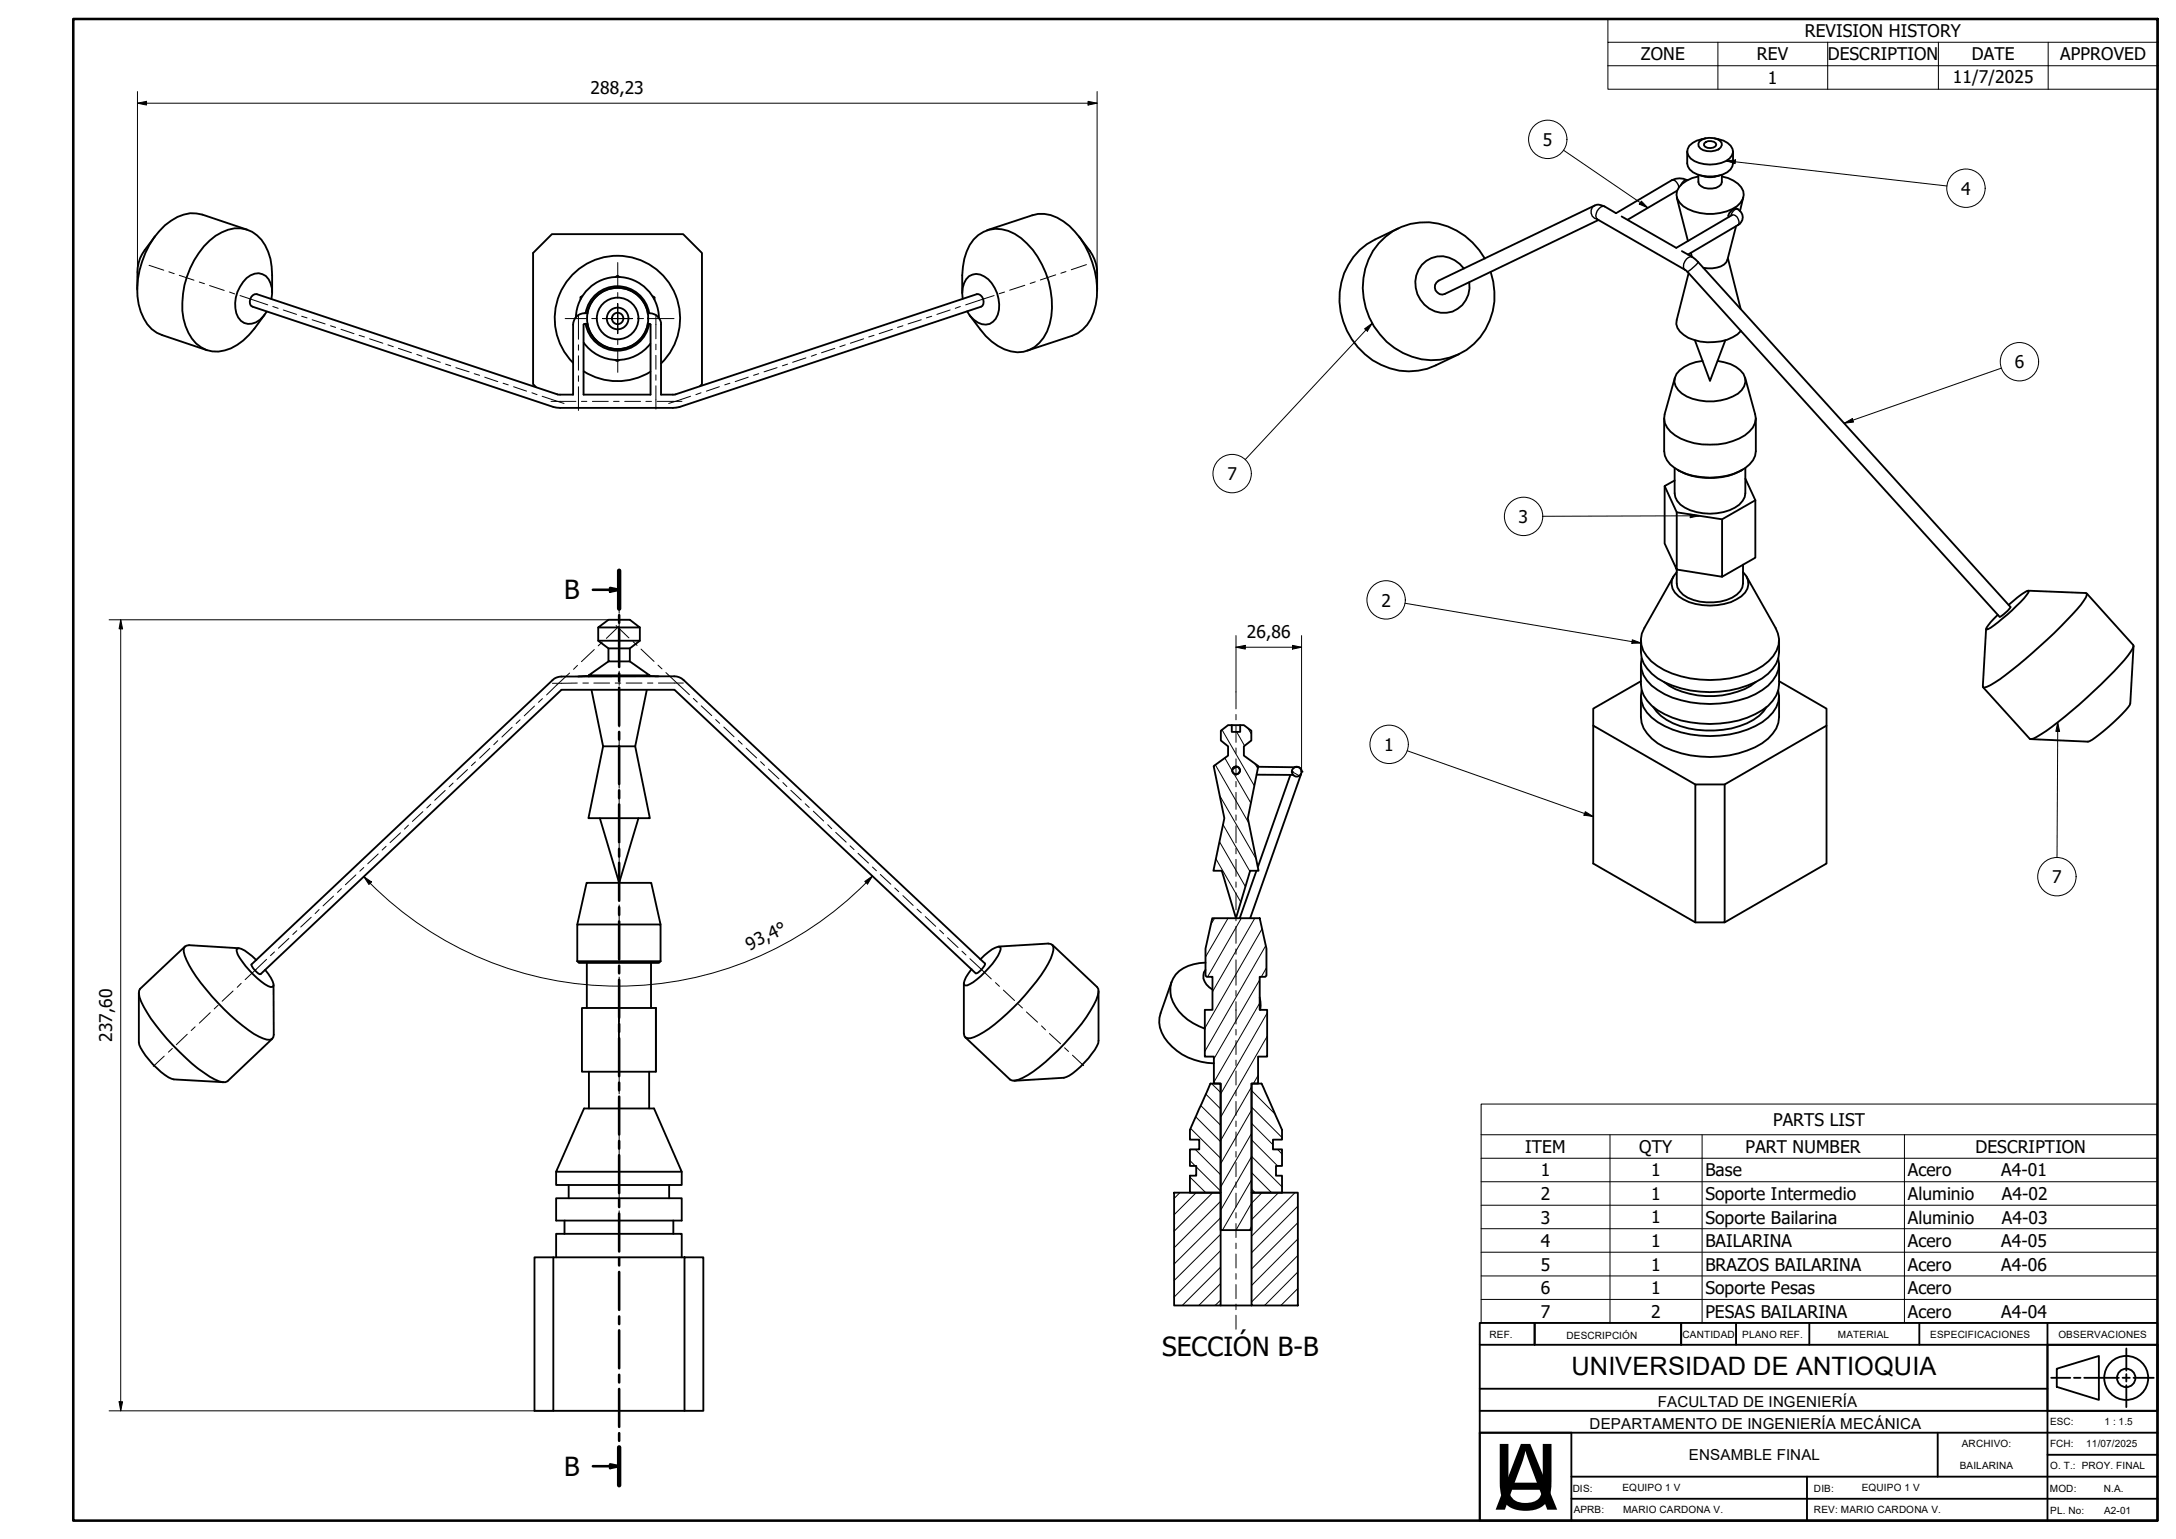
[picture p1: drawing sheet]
<svg xmlns="http://www.w3.org/2000/svg" width="594mm" height="420mm" viewBox="0 0 594 420" stroke-linecap="round" stroke-linejoin="round" font-family="sans-serif">
<!-- layer: Hatch (ISO) -->
<g fill="none" stroke="#000" stroke-width=".27">
<path d="M333.6 199.2l8.9 15.3M337.6 199.8l2.2 3.8M340.7 198.8l.9 1.6M331.8 208.8l9.1 15.8M333 217.2l9.9 17.2M334.4 206.9l2 3.6M336.8 211.1l4.7 8.1M337.8 209.4l-1.4 .8M342.6 208.4l.8 1.4M352.7 210.7l1.9 1.1M332 234.5l6.8 11.8M332.9 229.8l7.1 12.3"/>
<path d="M333.9 225.1l7.3 12.8M331.6 250.7l-1 1.7M335.3 250.7l-6.2 10.6M337.2 250l.3 .5M338.9 250.7l-9.2 16M342.6 250.7l-11.6 20M344.6 253.6l-15.7 27.1M345.6 258.2l-16.7 28.9M343.9 267.5l-12.5 21.6M343.9 273.9l-12.5 21.5M345.8 264.2l-1.4 2.5M345.9 276.6l-12.7 22.1"/>
<path d="M329.2 298.7l4 4M330.8 295.8l2.4 2.4M341.7 297.7l6.4 6.4M341.7 296.7l-8.5 14.7M343.5 293.6l-1.3 2.2M344.3 295.8l.3 .3M345.9 282.9l-12.7 22.1M324.9 316.8l1.4 1.5M325.1 308.1l8.1 8.1M326.3 313.8l6.9 6.9M326.5 304.9l6.7 6.8M326.6 318.6l6.6 6.6"/>
<path d="M327.8 301.8l5.4 5.4M341.7 315.7l8.3 8.3M341.7 311.2l7.1 7.1M341.7 306.7l5.8 5.8M341.7 302.2l8.3 8.4M341.7 303.1l-8.5 14.6M341.7 309.4l-8.5 14.7M341.7 315.8l-8.5 14.6M348.8 313.8l1.2 1.3M322.1 325.6l-1.6 1.6M324.9 321.4l4.3 4.2M326.6 325.6l-6.1 6"/>
<path d="M331.1 325.6l-10.6 10.5M333.2 337l-12.7 12.6M333.2 332.5l-12.7 12.6M333.2 328l-12.7 12.7M341.7 320.1l5.5 5.5M341.7 324.7l.9 .9M341.7 322.1l-7.9 13.7M341.7 334.8l-.6 1M344.6 325.6l-2.9 2.9-4.3 7.3M349.1 325.6l-7.4 7.4M353.6 325.6l-11.9 11.9M354.3 338.2l-12.6 12.7"/>
<path d="M354.3 333.8l-12.6 12.6M354.3 329.3l-12.6 12.7M333.2 345.9l-10.4 10.5M333.2 341.4l-12.7 12.7M333.2 354.9l-1.5 1.5M333.2 350.4l-5.9 6M354.3 356.2l-.1 .2M354.3 351.8l-4.6 4.6M354.3 347.3l-9.1 9.1M354.3 342.8l-12.6 12.7"/>
</g>
<!-- layer: Visible (ISO) -->
<g fill="none" stroke="#000" stroke-width=".51">
<path d="M463.9 38.7a4.6 4.6 0 0 1 6.1 .3 1.87 1.87 0 0 1-1.8 2.1 4.2 4.2 0 0 1-4.5-1.2v-.6zM465.3 39.2a2.22 2.22 0 0 1 3.1-.1l.2 .4a2.12 2.12 0 0 1-3.4 .2zM465.7 37.8a7.2 7.2 0 0 0-4.5 2 2.63 2.63 0 0 0 1.4 4.2 9.7 9.7 0 0 0 9.6-.7 2.5 2.5 0 0 0-.5-4.3l-1.2-.6-2.4-.6M436.1 59.8l24.2 14 85.6 94.6a8.2 8.2 0 0 0 3-2.7l-85.3-94.2-1.6-1.4-2.8-1.5M457.8 53.9l3 11.9M457.9 52l-13.5 8M460.6 41.3v3.3a3.6 3.6 0 0 0 2.8 3 9.4 9.4 0 0 0 9-1.3l.5-.9 .2-.8v-3.3M460.7 49.2a4.8 4.8 0 0 0-4.3 0l-15.2 9-3.6-2a2.3 2.3 0 0 0-2.2-.1l-42.7 20.5a2.01 2.01 0 0 0-.8 2.6 2.01 2.01 0 0 0 2.6 1l41.9-20.2M463.7 47.7v2a2.61 2.61 0 0 0 2.6 1.8 3.8 3.8 0 0 0 3.6-1.2l.2-.6v-2M463.7 48.2a7.8 7.8 0 0 0-5.9 4 4.2 4.2 0 0 0 3 4.9 13.9 13.9 0 0 0 13.4-.8 3.6 3.6 0 0 0 .3-6.2l-2.7-1.5-1.7-.4M464.3 47.9a7.4 7.4 0 0 0 5.2 0M471.9 59.3a2.53 2.53 0 0 1 2.1-2.4 2.5 2.5 0 0 1 1.8 2.1 2.5 2.5 0 0 1-1.3 2.4l-13.7 8.1"/>
<path d="M472.9 58.7l-15.3 9-14.9-8.6M475.9 53.9l-.9 3.7M42.4 64.5a16 16 0 0 0-4.8 8.6l-.1 5.9M67.5 62.7l-12.3-4.1a10.8 10.8 0 0 0-10.2 2.9 24.6 24.6 0 0 0-7.2 21.5 10.5 10.5 0 0 0 6.5 8.5l12.2 4.1M74.3 79.9a27 27 0 0 0-1.1-11.2 8.7 8.7 0 0 0-12.6-5.3 19.9 19.9 0 0 0-9.5 12.1 21 21 0 0 0 .3 15.3 8.4 8.4 0 0 0 11.7 4.3 17.3 17.3 0 0 0 6.4-5.4l2.8-3.8M168.1 75.6l.5-.3 .5 .3M262.7 80a24.6 24.6 0 0 1 2-13.1 8.6 8.6 0 0 1 12.4-3 22.9 22.9 0 0 1 10 17.8 15.2 15.2 0 0 1-3.3 11.9 8.1 8.1 0 0 1-9.6 1.8 16.1 16.1 0 0 1-6.5-5.4l-3-3.9M269.5 62.8l12.3-4a10.3 10.3 0 0 1 10.2 2.9 24.6 24.6 0 0 1 7.1 21.5 10.5 10.5 0 0 1-6.4 8.5l-12.3 4M294.6 64.6a16.7 16.7 0 0 1 4.9 8.7v6.1M381.8 62.3l-6.4 3.1a18.3 18.3 0 0 0-7.7 24.9 18.8 18.8 0 0 0 21.9 10.4l8.7-4M399.7 73.3a7.2 7.2 0 0 0-12.4 .3 8 8 0 0 0 .9 8.8 8 8 0 0 0 8.4 2.7 7.4 7.4 0 0 0 4.5-8M405.4 70.6a18.3 18.3 0 0 0-25.1-7.5 18.6 18.6 0 0 0-6.5 23.6 18.7 18.7 0 0 0 21.9 10.9 17.7 17.7 0 0 0 12-20.7l-.7-2.7"/>
<path d="M461 74.6l-3.2 12.8a3.7 3.7 0 0 0 1.9 4 13.8 13.8 0 0 0 14.6-.1l1-1M461.6 69l.3 1.1M471.7 70.5l3.5 13.9M474 61.8l-2.4 9.1a4.9 4.9 0 0 1-5.3 2.4l-1.2-.2M74.1 81.6a6.7 6.7 0 0 0-1.5-6.2 4.4 4.4 0 0 0-6.2 1.6 9.2 9.2 0 0 0-1.4 9.7 3.8 3.8 0 0 0 6 .6l1.8-2.2M156.5 99a17.1 17.1 0 0 1 0-24.2 17.1 17.1 0 0 1 24.3 .2 17.1 17.1 0 0 1-.3 24.2M157.2 86.6a11.3 11.3 0 0 1 11.5-11 11.3 11.3 0 0 1 11.2 11.2M159 80.8l-.5 .3v.6M159.4 93.6a11.3 11.3 0 0 0 18.2 .2M159.9 88.4a8.8 8.8 0 0 0 8.7 7.3 8.8 8.8 0 0 0 8.6-7.3M159.9 85.5a8.8 8.8 0 0 1 8.7-7.4 8.8 8.8 0 0 1 8.6 7.4M160.3 88.4a8.4 8.4 0 0 0 8.3 7 8.4 8.4 0 0 0 8.3-7"/>
<path d="M160.4 88.4h-.8l-.3 .2v19.1h18.3v-19.1l-.8-.2M160.4 85.5a3.3 3.3 0 0 0-3.9 3.1v19.1h-4l-82.4-27.4a2.02 2.02 0 0 0-1.6 3.2l82.6 27.6 1.8 .3h30.8l1.8-.3 82.3-27.4a1.96 1.96 0 0 0 .6-2.1 1.96 1.96 0 0 0-1.7-1.3l-82.6 27.4h-3.6v-19.1a3.2 3.2 0 0 0-3.7-3.1M168 98.3l.5 .3 .5-.3M176.9 85.5a8.4 8.4 0 0 0-8.3-7 8.4 8.4 0 0 0-8.3 7M178.2 80.9l.5 .3v.6M262.8 81.6a6.7 6.7 0 0 1 1.7-6.2 4.6 4.6 0 0 1 6.3 1.9 9.4 9.4 0 0 1 1 9.7 3.8 3.8 0 0 1-5.9 .3l-1-1-.9-1.3M462.7 92.9l4.2 11.1 4.1-11.1M464.8 98.5a10.2 10.2 0 0 0-7.1 3.6 3.7 3.7 0 0 0 1.5 5.3 14.6 14.6 0 0 0 15.3 .1 3.9 3.9 0 0 0 .6-6.4 10.6 10.6 0 0 0-6.2-2.6M159.3 101.4a17.1 17.1 0 0 0 18.3 .1M191.1 105.5l.5-.6v-35.8l-5.1-5.2h-35.8l-5.2 5.2v35.8l.9 .8M454.3 114.2v9a5.9 5.9 0 0 0 3 4.6 19 19 0 0 0 19.1 0 5.9 5.9 0 0 0 3-4.6v-9M457.3 103.1l-2.8 10a5.1 5.1 0 0 0 2.8 5.8 19.1 19.1 0 0 0 19.1 0 5.5 5.5 0 0 0 2.8-5.8l-2.8-10"/>
<path d="M454.5 132.7v15.7l3.3 7.1v-15.6M457.2 127.7v7a4.8 4.8 0 0 0 2.8 3.9 14.6 14.6 0 0 0 14.9-.8l1.4-2.1 .2-1v-7M458 128.3a18.9 18.9 0 0 0 17.7 0M476.5 130.7l2.7 5.9-9 5.2-12.4-1.9-3.3-7.2 2.7-1.5M479.2 136.6v15.7l-9 5.2M456.9 157.4l-8 14a7.1 7.1 0 0 0 1.9 9.1 23.8 23.8 0 0 0 16.1 5.2 26.3 26.3 0 0 0 14.4-3.9 9.1 9.1 0 0 0 4.4-7.3l-.3-1.5-.6-1.6-8-14M457.8 156.2a4.1 4.1 0 0 0 .5 6.6 15.7 15.7 0 0 0 17.1 0 4.1 4.1 0 0 0 .5-6.6M470.2 141.8v15.7l-12.4-2v3.8a5.5 5.5 0 0 0 4.5 4.5 14.1 14.1 0 0 0 11.9-1.5l.9-.9 .6-1 .2-1.1v-5.1M163.3 171.3l2.8-2.1h5.9l2.7 2.1zM163.3 171.3v3.6h11.4v-3.6M163.3 174.9l2.8 2.1h5.9l2.7-2.1M166.1 177v3.6h5.9v-3.6"/>
<path d="M448 174.8v3.2a10.2 10.2 0 0 0 6.5 8.3 29.4 29.4 0 0 0 26.6-1.1 9.5 9.5 0 0 0 4.6-7.2v-3.2M448.2 179.7a8 8 0 0 0 4.4 8.7 28.5 28.5 0 0 0 22.1 2.8 15.6 15.6 0 0 0 10.2-6.9l.6-1.5 .2-1.6-.2-1.5M548.4 165.1l3.5-2.8 1.5-1 .5 .1a32.4 32.4 0 0 1-8.4 8.5l-2 1.5-.7 .3h-.6l1.2-1.8 2-2M553.8 161.3l15.7 .6 .2 .2a4.9 4.9 0 0 1-1.6 3 140.5 140.5 0 0 1-23.5 21.3 5.5 5.5 0 0 1-3.1 1.3l-.2-.3 .9-15.7M569.7 162l12.7 14.1a4.2 4.2 0 0 1-1.4 2.9 130.8 130.8 0 0 1-23.9 21.5 3.7 3.7 0 0 1-2.9 1.2l-12.8-14.1M582.5 176.4l-.9 15.6a17.7 17.7 0 0 1-4.6 5.2l-4.9 4.1-2.1 1.2-15.6-.7M160.7 184.6l-2.8 .1M160.7 184.6l.1 .1M160.7 184.4v.2M161.5 188.3l3.2 15.5h8.7M166.1 180.6l-5.4 3.8h16.7l-5.4-3.8M176.6 188.3l-3.2 15.5"/>
<path d="M177.4 184.6h2.4M177.4 184.6h-.1M177.4 184.4v.2M333.3 199.5l2-1.5h1v1.8h2.3v-1.8h1l2 1.5v2.7l-2 1.6v2.5l3.9 2.8-2.8 14.3 2.9 14.3h-2.3l-3.9 13-3.8-13h-2.3l3-14.3-3-14.3 4-2.8v-2.5l-2-1.6zM336.3 198h2.3M448 186l-13 7.5v4.6M448 181.3v5.5a10 10 0 0 0 6.5 8.2 29.9 29.9 0 0 0 24.7 0 11 11 0 0 0 6.3-6.7l.2-1.5v-5.5M448 190v5.7a10.2 10.2 0 0 0 6.5 8.3 29.4 29.4 0 0 0 26.6-1.1 9.5 9.5 0 0 0 4.6-7.2v-5.7M448.2 188.4a7.4 7.4 0 0 0 2.7 7.5 26.5 26.5 0 0 0 21.3 4.6 19.6 19.6 0 0 0 11.8-6 6.6 6.6 0 0 0 1.5-6.1M451.3 193a14.8 14.8 0 0 0 9.6 5.9 25.6 25.6 0 0 0 17.8-2.4l1.6-1.1 1.2-1.2 .8-1.2M454.3 186.2a21.9 21.9 0 0 0 18.1 3.2 14.9 14.9 0 0 0 7-3.2M485.7 186l13 7.5v42.3l-27.8 16"/>
<path d="M498.7 198.1l-27.8 16.1v37.6h-8M164.7 203.8l-4 19.6h16.7l-4-19.6M343.1 211.5l10 .1M343.5 209.3l9.9 .2a1.29 1.29 0 0 1 1.9 1.2M352.3 211.6l-8.9 25.1M355.2 211.2l-13.9 39.5M462.9 214.2l-27.9-16.1v37.7l27.9 16v-37.6h8M163.8 223.4l5.2 17.6 5.3-17.6M343 237.7l-4.5 13M50.5 258.4l-12.3 11.6a3.5 3.5 0 0 0 .3 3.5 58.1 58.1 0 0 0 18.7 20.4 7.2 7.2 0 0 0 4.3 1.5l.6-.2 12.3-11.6M65.2 258.9l-13.6-.9a1.34 1.34 0 0 0-1.4 1.8 25.7 25.7 0 0 0 6.1 10.4 54.9 54.9 0 0 0 14.4 12.8 3.8 3.8 0 0 0 3.5 .6l.4-.4 .1-.7v-13.6M157.6 252.4l2.5-11.4h17.7l2.5 11.4"/>
<path d="M272.6 258.4l13.6-.8a1.33 1.33 0 0 1 1.4 1.8 24.1 24.1 0 0 1-6.1 10.3 56 56 0 0 1-14.3 12.9 3.7 3.7 0 0 1-3.6 .7l-.5-1.2v-13.6M287.3 257.9l12.2 11.6a3.4 3.4 0 0 1-.2 3.5 58.7 58.7 0 0 1-15.6 18.3 12.9 12.9 0 0 1-7.3 3.7l-.6-.3-12.3-11.5M331 250.7h12.9l1.9 8.3v7.4l-.4 .3h-1.5v9h2v12.8h-2.4v7.3h-1.8v40h-8.5v-40h-1.8v-7.3h-2.5v-12.8h2.1v-9h-1.6l-.3-.3v-7.4zM37.9 271v13.6a15 15 0 0 0 5 7 11.4 11.4 0 0 0 4.5 3.1l13.6 .7M68.6 263.3l82.2-77.6a3.4 3.4 0 0 1 2.5-1l30.8-.1a3.7 3.7 0 0 1 2.5 1.1l82.3 77.4a4 4 0 0 1-2.5 2.6l-82.3-77.4h-30.8l-82.1 77.6a1.79 1.79 0 0 1-1.6-1zM70 262.1l-1.2-1.1a6.4 6.4 0 0 0-4-2.1 2.17 2.17 0 0 0 .6 2.6 25.1 25.1 0 0 0 7.8 7.7l.7 .3 .5-.1 .3-.2a6.6 6.6 0 0 0-2.3-4.4M157.6 262.4l.5 .5h21.8l.4-.5M157.6 262.4v-10h22.7v10M157.6 262.4h22.7M160.2 262.9v12.3M169 275.2v17.4h-10.1v-17.4h20.2M177.7 262.9v12.3"/>
<path d="M179.1 275.2v17.4h-10.1M179.1 275.2v17.4M267.7 261.9a13 13 0 0 1 4.7-3.4h.5l.3 .2a9.8 9.8 0 0 1-3.3 5.6l-2.1 2.2a11.9 11.9 0 0 1-3.8 2.5l-.8-.2a4.4 4.4 0 0 1 1.2-3.1l.8-1.1M299.9 270.6v13.5a12.1 12.1 0 0 1-3.8 5.9l-1.1 1.2a11.4 11.4 0 0 1-4.6 3l-13.5 .9M319.8 268.1l-2.9 8.5a7.9 7.9 0 0 0 1.9 7.9 16.7 16.7 0 0 0 12.6 5.8M329.1 264.8a3.3 3.3 0 0 0 1 4.7l.9 .7M329.1 262.8a10.9 10.9 0 0 0-8.1 3.2 7.7 7.7 0 0 0 .8 10.1 15.9 15.9 0 0 0 7.1 4.7M343.9 272.3l.3 2.3-.2 1.1M160.8 292.6v10M177.2 292.6v10M330.5 295.8h2.7v29.8h-8.3v-4.6h1.7v-2.7h-1.7v-4.5h2.5v-2.7h-2.5v-2.6zM341.7 295.8h2.7l5.6 12.7v2.6h-2.5v2.7h2.5v4.5h-1.6v2.7h1.6v4.6h-8.3z"/>
<path d="M151.8 319.9v3.6h34.3v-3.6M159.4 302.6h19.2l7.5 17.3h-34.3zM151.8 327.1h34.3v6.1h-34.3zM154.1 333.2v3.6M155.3 323.5v3.6M182.7 323.5v3.6M183.8 333.2v3.6M320.5 325.6h12.7v30.8h-12.7zM341.7 325.6h12.6v30.8h-12.6zM151.1 343.3h-5.2v41.9h5.2v-41.9h35.8M151.8 343.3v-6.5h34.3v6.5M186.9 343.3h5.1v41.9h-5.1z"/>
<path d="M333.2 356.4h8.5M151.1 385.2h35.8"/>
<circle cx="168.6" cy="86.9" r="8.4"/>
<circle cx="168.6" cy="86.9" r="5.7"/>
<circle cx="168.6" cy="86.9" r="2.95"/>
<circle cx="168.6" cy="86.9" r="1.56"/>
<circle cx="337.5" cy="210.3" r="1.05"/>
<circle cx="354" cy="210.7" r="1.33"/>
</g>
<!-- layer: Visible Narrow (ISO) -->
<path d="M435.4 56.1a2.03 2.03 0 0 0-1 2.2 2.03 2.03 0 0 0 1.7 1.6M438.1 56.4a2.35 2.35 0 0 0-2 3.5M456.4 49.2a1.77 1.77 0 0 1 1.9 2M460.6 49.2a1.63 1.63 0 0 0-1.7 1.3M472.9 58.7a1.78 1.78 0 0 1 1.6 2.7M474.5 57.1a1.69 1.69 0 0 0-1.9 1.7M462 70.1a2.43 2.43 0 0 0-2.3 3.2l.3 .3M463.6 71.5l-.7 1-2.2 1.7" fill="none" stroke="#000" stroke-width=".38"/>
<!-- layer: Visible (ISO) -->
<g fill="#000">
<circle cx="352.7" cy="210.7" r=".25"/>
<circle cx="355.3" cy="210.7" r=".25"/>
</g>
<!-- layer: Symbol (ISO) -->
<g fill="none" stroke="#000" stroke-width=".27">
<path d="M439 11.5v-6.3h150.2v6.3M439 17.9h150.2M469 11.5v12.9M499 11.5v12.9M529.2 11.5v12.9M559.2 11.5v12.9M589.2 11.5h-150.2v6.4M589.2 11.5v12.9h-150.2v-6.5M426.8 41l23.1 15.7M448.1 54.9l1.8 1.8-2.4-1zM471.3 43.9l2.5-.2-.1 1zM471.3 43.9l60.3 6.9"/>
<path d="M372.6 89.8l2-1.6-1.3 2.2zM374.6 88.2l-34.6 37.3M503.5 115.5l2.2-1.2 .3 .9zM546.4 100.5l-42.9 15M461.5 140.4l2.4 .4-2.4 .5zM463.9 140.8l-42.7 .1M383.6 164.7l64.5 10.9M445.6 174.7l2.5 .9h-2.6zM561.8 197.2l.5 2.5h-1zM561.8 197.2l-.2 36.9M384.2 205l50.8 17.9M432.8 221.6l2.2 1.3-2.6-.4z"/>
<path d="M404.4 309.8v-8.4h184.6v8.4M404.4 309.8h184.6v6.4M404.4 309.8v51.4h184.6v-45M404.4 316.2h184.6M439.5 309.8v51.4M464.7 309.8v51.4M519.9 309.8v51.4M404.4 322.6h184.6M404.4 329h184.6M404.4 335.4h184.6M404.4 341.9h184.6M404.4 348.3h184.6"/>
<path d="M404.4 354.8h184.6"/>
<circle cx="422.6" cy="38" r="5.2"/>
<circle cx="536.7" cy="51.4" r="5.2"/>
<circle cx="551.3" cy="98.8" r="5.2"/>
<circle cx="336.4" cy="129.3" r="5.2"/>
<circle cx="416" cy="141" r="5.2"/>
<circle cx="378.4" cy="163.8" r="5.2"/>
<circle cx="379.3" cy="203.2" r="5.2"/>
<circle cx="561.6" cy="239.3" r="5.2"/>
</g>
<!-- layer: Section Line (ISO) -->
<g fill="none" stroke="#000" stroke-width=".7">
<path d="M169 155.8v10.4M161.9 161h7.1M166.6 160.5l2.4 .5-2.4 .5zM169 167.9v2.1M169 171.7v10.4M169 183.9v2.1M169 187.7v10.4M169 199.8v2.1M169 203.7v10.3M169 215.8v2.1M169 219.6v10.4M169 231.8v2"/>
<path d="M169 235.6v10.3M169 247.7v2.1M169 251.6v10.3M169 263.6v2.1M169 267.5v10.4M169 279.6v2.1M169 283.4v10.4M169 295.6v2.1M169 299.4v10.3M169 311.5v2.1M169 315.4v10.3M169 327.4v2.1"/>
<path d="M169 331.3v10.4M169 343.4v2.1M169 347.3v10.3M169 359.4v2.1M169 363.2v10.3M169 375.3v2.1M169 379.2v10.4M166.6 399.8l2.4 .5-2.4 .5zM169 391.3v2.1M169 395.1v10.4M161.9 400.3h7.1"/>
</g>
<path d="M169 155.8v10.4M169 395.1v10.4" fill="none" stroke="#000" stroke-width="1.2"/>
<path d="M166.6 160.5l2.4 .5-2.4 .5zM166.6 399.8l2.4 .5-2.4 .5z" fill="#000"/>
<!-- layer: Border (ISO) -->
<path d="M20 5.2h569v409.9h-569z" fill="none" stroke="#000" stroke-width=".7"/>
<!-- layer: Title (ISO) -->
<g fill="none" stroke="#000" stroke-width=".51">
<path d="M404 361.2h185v53.9h-185zM404 379.1h155M404 367.1h185M419 361.2v5.9M459 361.2v5.9M474 361.2v5.9M494 361.2v5.9M524 361.2v5.9M559 367.1h30v18.1h-30zM559 361.2v53.9M560 376.2h5.2M561.5 373.7l11.5-3.5v12l-11.5-3.6z"/>
<path d="M566.2 376.2h1.8M569 376.2h9.5M579.5 376.2h2M580.5 368.2v6M580.5 375.1v2.1M580.5 378.2v6M582.5 376.2h5.5M404 385.2h185M404 391.1h185M529 391.1v12M559 397.2h30M404 415.1v-24h25v24"/>
<path d="M429 409.2h160M429 403.1h160M493.3 403.1v12"/>
<circle cx="580.5" cy="376.2" r="6"/>
<circle cx="580.5" cy="376.2" r="2.51"/>
</g>
<!-- layer: Dimension (ISO) -->
<g fill="none" stroke="#000" stroke-width=".27">
<path d="M37.5 28.2l2.5-.5v1zM37.5 28.2h262M37.5 25v49.3M297.1 27.7l2.4 .5-2.4 .5zM299.5 25v49.5M29.8 169.2h136.3M33 169.2l.5 2.5h-1zM33 169.2v216M337.4 176.7l2.6-.5v1zM337.4 176.7h17.9M337.4 173.5v15.4M352.9 176.2l2.4 .5-2.4 .5z"/>
<path d="M355.3 173.5v37.2M99.3 239.3l2.1 1.5-.7 .7zM99.3 239.3a95.4 95.4 0 0 0 137.2 1.7M238.2 239.2l-1.7 1.8M236.1 240.6l2.1-1.4-1.3 2.1zM29.8 385.2h121.3M32.5 382.7h1l-.5 2.5z"/>
</g>
<path d="M37.5 28.2l2.5-.5v1zM297.1 27.7l2.4 .5-2.4 .5zM33 169.2l.5 2.5h-1zM337.4 176.7l2.6-.5v1zM352.9 176.2l2.4 .5-2.4 .5zM99.3 239.3l2.1 1.5-.7 .7zM236.1 240.6l2.1-1.4-1.3 2.1zM32.5 382.7h1l-.5 2.5z" fill="#000"/>
<!-- layer: Centerline (ISO) -->
<g fill="none" stroke="#000" stroke-width=".27">
<path d="M40.7 72.4l4 1.4M46.1 74.2l1.5 .5M49 75.2l4 1.3M54.4 77l1.4 .4M57.2 78l4 1.3M62.7 79.7l1.4 .5M274.3 79.7l-1.5 .5M279.8 77.9l-4.1 1.3M282.6 76.9l-1.4 .5M288.2 75l-4.2 1.4M291 74.1l-1.4 .5M296.6 72.2l-4.1 1.4"/>
<path d="M65.5 80.7l7.6 2.5M74.5 83.7l1.4 .5M77.3 84.6l3.7 1.2M82.4 86.3l1.4 .5M85.2 87.3l3.6 1.1M90.2 88.9l1.4 .5M93.1 89.9l3.5 1.2M98 91.5l1.5 .5M100.9 92.5l3.6 1.2M105.9 94.1l1.5 .6M108.8 95.1l3.5 1.2M113.8 96.8l1.4 .5"/>
<path d="M116.6 97.7l3.6 1.2M121.7 99.4l1.4 .5M157.9 86.1v6.5M157.9 94.1v1.5M157.9 97.1v4M179.1 86.1v6.4M179.1 94v1.5M179.1 97v3.8M215 99.4l-1.4 .5M220 97.7l-3.6 1.2M222.9 96.8l-1.4 .5M227.9 95.1l-3.6 1.2"/>
<path d="M230.8 94.1l-1.5 .6M235.8 92.5l-3.6 1.2M238.6 91.5l-1.4 .5M243.6 89.9l-3.6 1.2M246.5 88.9l-1.5 .5M251.5 87.3l-3.6 1.1M254.4 86.3l-1.5 .5M259.4 84.6l-3.6 1.2M262.2 83.7l-1.4 .5M271.4 80.7l-7.7 2.5M124.5 100.4l3.6 1.1M129.5 102l1.4 .5"/>
<path d="M132.3 103l3.6 1.2M137.4 104.6l1.3 .5M140.2 105.6l3.6 1.2M145.2 107.2l1.4 .5M148 108.2l6 2M150.4 109.6h6.8M157.9 102.6v1.5M157.9 105.6v6.5M158.7 109.6h1.5M161.7 109.6h4.4M167.5 109.6h1.5M170.6 109.6h4.3"/>
<path d="M176.3 109.6h1.6M179.1 102.3v1.5M179.1 105.3v6.4M179.4 109.6h6.8M188.5 108.2l-5.9 2M191.4 107.2l-1.4 .5M196.4 105.6l-3.6 1.2M199.3 104.6l-1.4 .5M204.3 103l-3.6 1.2M207.1 102l-1.4 .5M212.2 100.4l-3.6 1.1M162.2 177.3l-3.5 3.3"/>
<path d="M164.4 175.3l-1.1 1M168.2 170.8l3.5 3.4M169 171l-3.5 3.3M169 162v2.4M169 166v1.4M169 169v9.7M172.8 175.2l1.1 1M175 177.2l3.6 3.4M139.8 198.5l-2.8 2.7M142 196.5l-1.1 1M145.9 192.8l-2.8 2.6M148.1 190.7l-1.1 1"/>
<path d="M155.5 183.7l-6.3 6M157.6 186.5h-6.8M157.7 181.7l-1.1 1M159.1 186.5h1.6M162.1 186.5h4.3M168 186.5h1.5M169 180.3v1.5M169 183.2v3.9M169 188.6v1.5M169 191.6v3.8M169 197v1.5M169 199.9v3.9"/>
<path d="M170.9 186.5h4.4M176.8 186.5h1.4M179.6 181.6l1.1 1M179.8 186.5h6.8M181.8 183.6l6.4 6.1M189.3 190.7l1.1 1M191.5 192.7l2.8 2.7M195.4 196.4l1.1 1.1M197.6 198.5l2.8 2.6M337.4 188.9v4.6M337.4 195.1v1.4M337.4 198v4.7"/>
<path d="M117.6 219.6l-1.1 1M121.5 215.8l-2.8 2.7M123.7 213.8l-1.1 1M127.6 210.1l-2.8 2.7M129.8 208l-1.1 1M133.7 204.3l-2.8 2.7M135.9 202.2l-1.1 1.1M169 205.3v1.5M169 208.3v3.8M169 213.7v1.5M169 216.6v3.9M201.5 202.2l1.1 1"/>
<path d="M203.7 204.3l2.9 2.6M207.6 207.9l1.1 1.1M209.8 210l2.9 2.6M213.7 213.7l1.1 1M215.9 215.8l2.9 2.6M219.8 219.4l1.1 1.1M337.4 204.2v1.5M337.4 207.2v4.6M337.4 213.3v1.5M337.4 216.3v4.7M97.2 238.9l-2.9 2.6M99.3 236.8l-1.1 1"/>
<path d="M103.3 233.2l-2.9 2.6M105.4 231.1l-1.1 1M109.3 227.4l-2.8 2.6M111.5 225.3l-1.1 1.1M115.4 221.6l-2.8 2.7M169 222v1.5M169 225v3.8M169 230.4v1.5M169 233.3v3.9M169 238.7v1.5M222.1 221.5l2.8 2.6M226 225.1l1.1 1.1"/>
<path d="M228.2 227.2l2.8 2.7M232.1 230.9l1.1 1M234.3 233l2.8 2.6M238.2 236.7l1.1 1M240.3 238.7l2.9 2.7M337.4 222.5v1.4M337.4 225.5v4.6M337.4 231.6v1.5M337.4 234.6v4.6M74.9 259.9l-1 1M78.9 256.2l-2.9 2.7M81 254.1l-1.1 1"/>
<path d="M85 250.4l-2.9 2.7M87.1 248.3l-1.1 1.1M91.1 244.6l-2.9 2.7M93.2 242.6l-1.1 1M169 241.7v3.8M169 247.1v1.5M169 250v3.9M169 255.4v1.5M169 258.4v3.8M244.3 242.4l1.1 1M246.5 244.5l2.8 2.7M250.4 248.2l1.1 1"/>
<path d="M252.6 250.2l2.9 2.7M256.5 253.9l1.1 1M258.7 256l2.9 2.7M262.6 259.7l1.1 1M337.4 240.8v1.4M337.4 243.8v4.6M337.4 249.9v1.5M337.4 252.9v4.6M337.4 259.1v1.4M57.4 276.5l-3 2.8M59.6 274.4l-1.1 1M63.6 270.6l-3 2.7"/>
<path d="M65.8 268.5l-1 1M72.8 261.9l-5.9 5.5M169 263.8v1.4M169 266.7v3.9M169 272.1v1.5M169 275.1v3.8M264.8 261.7l5.8 5.6M271.8 268.3l1.1 1M273.9 270.3l3.1 2.9M278.1 274.2l1 1M280.2 276.3l3.1 2.8M337.4 262v7"/>
<path d="M337.4 270.4v1.5M337.4 273.5v6.1M44.8 288.3l-3 2.8M47.1 286.2l-1.1 1.1M51.1 282.4l-3 2.8M53.3 280.3l-1.1 1M169 280.5v1.4M169 283.4v3.9M169 288.8v1.5M169 291.8v3.8M169 297.2v1.4M284.4 280.1l1 1.1"/>
<path d="M286.5 282.2l3.1 2.8M290.6 286l1.1 1.1M292.8 288.1l3 2.8M337.4 281v1.6M337.4 284.1v3.8M337.4 289.4v1.5M337.4 292.4v3.8M337.4 297.7v1.5M169 300.1v3.9M169 305.5v1.5M169 308.5v3.8M169 313.9v1.4"/>
<path d="M169 316.8v3.9M337.4 300.7v3.8M337.4 306v1.6M337.4 309v3.9M337.4 314.4v1.5M337.4 317.4v3.8M169 322.2v1.5M169 325.2v3.8M169 330.6v1.4M169 333.5v3.9M337.4 322.7v1.5M337.4 325.7v3.8"/>
<path d="M337.4 331.1v1.4M337.4 334.1v3.8M337.4 339.4v1.5M337.4 342.4v3.8M337.4 347.7v1.5M337.4 350.7v3.9M337.4 356v1.5M337.4 359.1v3.8"/>
</g>
<!-- layer: Center Mark (ISO) -->
<path d="M168.7 71.7v6.6M168.7 79.9v1.5M154.3 87h5.7M161.5 87h1.6M164.5 87h4.2h-4.1M168.7 82.8v4.2v-4.1M168.7 91v-4v4.1M168.7 92.6v1.5M168.7 95.6v6M172.7 87h-4h4M174.2 87h1.5M177.2 87h6.8" fill="none" stroke="#000" stroke-width=".27"/>
<!-- layer: Symbol (ISO) -->
<path d="M448.1 54.9l1.8 1.8-2.4-1zM471.3 43.9l2.5-.2-.1 1zM372.6 89.8l2-1.6-1.3 2.2zM503.5 115.5l2.2-1.2 .3 .9zM461.5 140.4l2.4 .4-2.4 .5zM445.6 174.7l2.5 .9h-2.6zM561.8 197.2l.5 2.5h-1zM432.8 221.6l2.2 1.3-2.6-.4z" fill="#000"/>
<g font-size="25.1">
<text x="407.5" y="412.2">U</text>
<text x="408.4" y="412.2">A</text>
</g>
<g font-size="7.2">
<text x="154.1" y="163.6">B</text>
<text x="317.2" y="370.2">SECCIÓN B-B</text>
<text x="154.1" y="402.9">B</text>
</g>
<text font-size="6.9" x="429" y="375.5">UNIVERSIDAD DE ANTIOQUIA</text>
<g font-size="4.8">
<text x="492.8" y="10.1">REVISION HISTORY</text>
<text x="448" y="16.5">ZONE</text>
<text x="479.7" y="16.5">REV</text>
<text x="499" y="16.5">DESCRIPTION</text>
<text x="538.4" y="16.5">DATE</text>
<text x="562.5" y="16.5">APPROVED</text>
<text x="482.7" y="22.9">1</text>
<text x="533.1" y="22.6">11/7/2025</text>
<text x="161.2" y="25.8">288,23</text>
<text x="421.3" y="39.9">5</text>
<text x="535.4" y="53.1">4</text>
<text x="550" y="100.6">6</text>
<text x="335.1" y="131">7</text>
<text x="414.6" y="142.8">3</text>
<text x="377.1" y="165.6">2</text>
<text x="340.4" y="174.3">26,86</text>
<text x="377.9" y="205">1</text>
<text x="560.3" y="241.1">7</text>
<text x="204.7" y="259.6" transform="rotate(-26 204.7 259.6)">93,4°</text>
<text x="30.6" y="284.5" transform="rotate(-90 30.6 284.5)">237,60</text>
<text x="484.1" y="307.4">PARTS LIST</text>
<text x="416.4" y="314.7">ITEM</text>
<text x="447.5" y="314.7">QTY</text>
<text x="476.6" y="314.7">PART NUMBER</text>
<text x="539.3" y="314.7">DESCRIPTION</text>
<text x="420.6" y="321.2">1</text>
<text x="450.8" y="321.2">1</text>
<text x="465.6" y="321.2">Base</text>
<text x="520.8" y="321.2">Acero</text>
<text x="546.4" y="321.2">A4-01</text>
<text x="420.6" y="327.6">2</text>
<text x="450.8" y="327.6">1</text>
<text x="465.6" y="327.6">Soporte Intermedio</text>
<text x="520.8" y="327.6">Aluminio</text>
<text x="546.5" y="327.6">A4-02</text>
<text x="420.6" y="334.1">3</text>
<text x="450.8" y="334">1</text>
<text x="465.6" y="334.1">Soporte Bailarina</text>
<text x="520.8" y="334.1">Aluminio</text>
<text x="546.5" y="334.1">A4-03</text>
<text x="420.6" y="340.4">4</text>
<text x="450.8" y="340.4">1</text>
<text x="465.6" y="340.4">BAILARINA</text>
<text x="520.8" y="340.5">Acero</text>
<text x="546.4" y="340.5">A4-05</text>
<text x="420.6" y="346.9">5</text>
<text x="450.8" y="346.9">1</text>
<text x="465.6" y="346.9">BRAZOS BAILARINA</text>
<text x="520.8" y="346.9">Acero</text>
<text x="546.4" y="346.9">A4-06</text>
<text x="420.6" y="353.3">6</text>
<text x="450.8" y="353.3">1</text>
<text x="465.6" y="353.3">Soporte Pesas</text>
<text x="520.8" y="353.3">Acero</text>
<text x="420.6" y="359.7">7</text>
<text x="450.8" y="359.7">2</text>
<text x="465.6" y="359.7">PESAS BAILARINA</text>
<text x="520.8" y="359.7">Acero</text>
<text x="546.4" y="359.7">A4-04</text>
</g>
<g font-size="4.1">
<text x="434" y="390">DEPARTAMENTO DE INGENIERÍA MECÁNICA</text>
<text x="452.6" y="384">FACULTAD DE INGENIERÍA</text>
<text x="461.1" y="398.6">ENSAMBLE FINAL</text>
</g>
<g font-size="2.7">
<text x="406.7" y="365.2">REF.</text>
<text x="427.7" y="365.4">DESCRIPCIÓN</text>
<text x="459.4" y="365.2">CANTIDAD</text>
<text x="475.7" y="365.2">PLANO REF.</text>
<text x="501.8" y="365.2">MATERIAL</text>
<text x="527" y="365.2">ESPECIFICACIONES</text>
<text x="562" y="365.2">OBSERVACIONES</text>
<text x="559.7" y="389.2">ESC:</text>
<text x="574.5" y="389.2">1 : 1.5</text>
<text x="535.6" y="395.1">ARCHIVO:</text>
<text x="559.7" y="395.1">FCH:</text>
<text x="569.6" y="395.1">11/07/2025</text>
<text x="535.1" y="401.2">BAILARINA</text>
<text x="559.8" y="401.2">O. T.: PROY. FINAL</text>
<text x="429.4" y="407.2">DIS:</text>
<text x="443" y="407.1">EQUIPO 1 V</text>
<text x="495.2" y="407.2">DIB:</text>
<text x="508.3" y="407.1">EQUIPO 1 V</text>
<text x="559.6" y="407.2">MOD:</text>
<text x="574.4" y="407.2">N.A.</text>
<text x="429.6" y="413.2">APRB:</text>
<text x="443.2" y="413.2">MARIO CARDONA V.</text>
<text x="495.2" y="413.2">REV: MARIO CARDONA V.</text>
<text x="559.8" y="413.2">PL. No:</text>
<text x="574.4" y="413.2">A2-01</text>
</g>
</svg>
